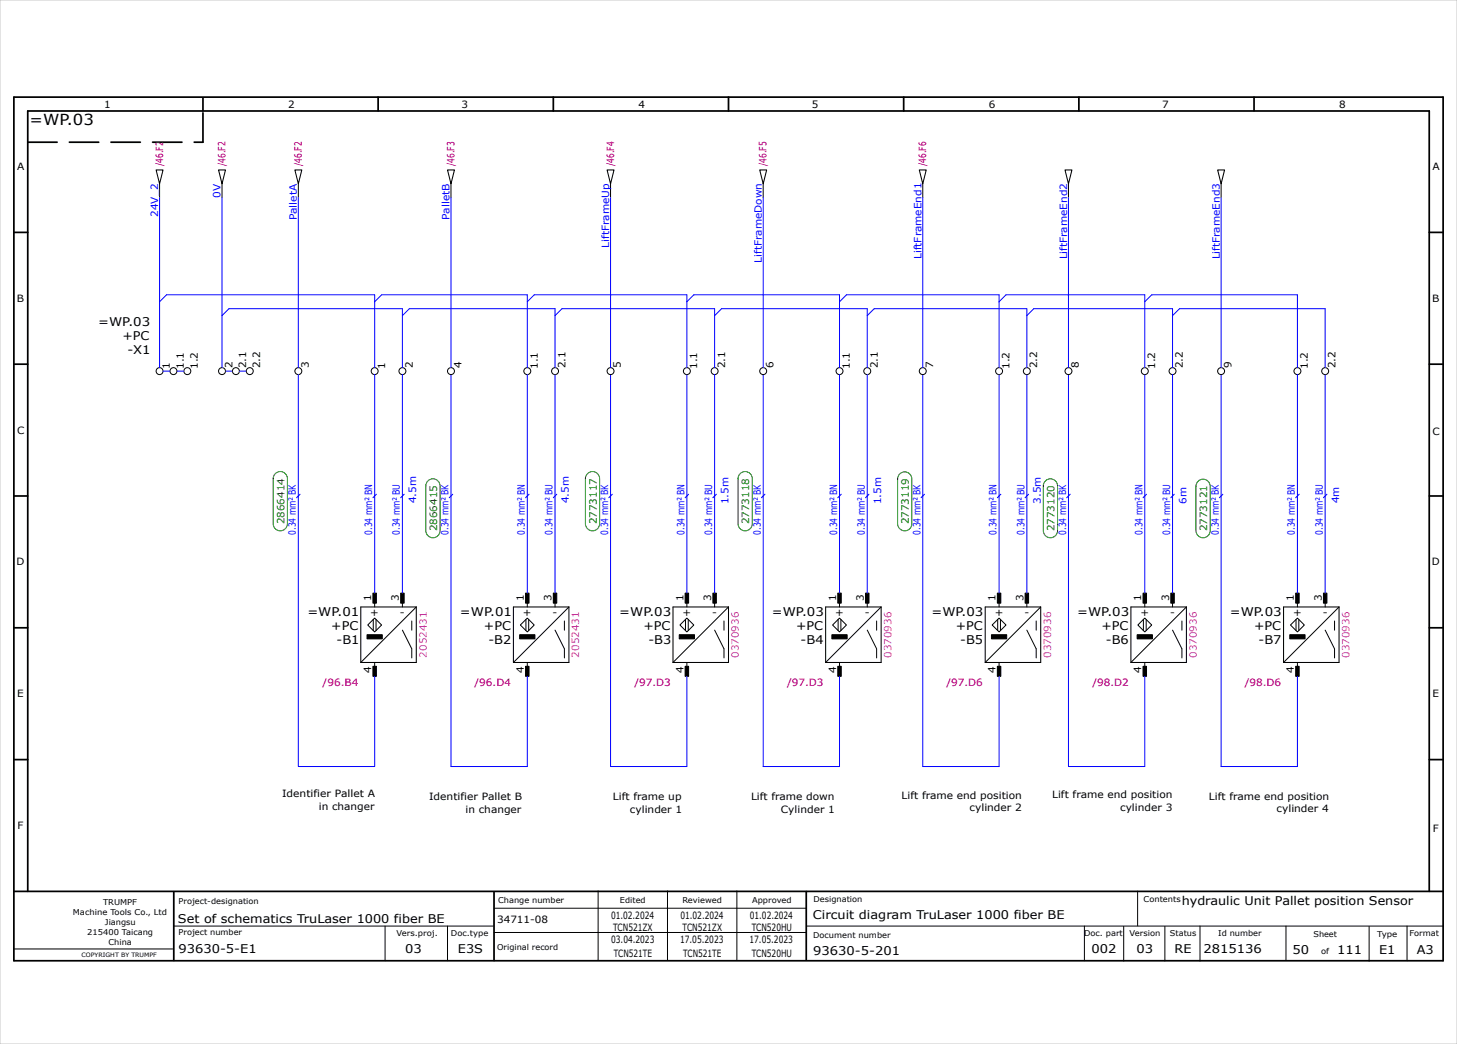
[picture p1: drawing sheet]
<svg xmlns="http://www.w3.org/2000/svg" width="420mm" height="301mm" viewBox="0 0 420 301" stroke-linecap="round" stroke-linejoin="round" font-family="sans-serif">
<g fill="none" stroke="#000" stroke-width=".5">
<path d="M4 28h412v249h-412zM58.5 28.2v3.8M109 28v4M159.5 28v4M210 28v4M260.5 28v4M311 28v4M361.5 28v4M4 67h4M412 67h4M4 105h4M412 105h4"/>
<path d="M4 143h4M412 143h4M4 181h4M412 181h4M4 219h4M412 219h4M4 257h412M8 257v-225h404v225M50.1 257.1v19.8M142.4 257.2v19.8M232.4 257.1v19.7"/>
</g>
<g fill="none" stroke="#000" stroke-width=".29">
<path d="M46 53v4M64 53v4M86 53v4M130 53v4M176 53v4M220 53v4M266 53v4M308 53v4M352 53v4M107.6 178.6v3.2M108 173v2M108.4 178.6v3.2"/>
<path d="M116 173v2M118.7 179v2.7M120 175l-16 16M151.6 178.6v3.2M152 173v2M152.4 178.6v3.2M160 173v2M162.7 179v2.7M164 175l-16 16M197.6 178.6v3.2M198 178.2l2 2-2 2-2-2zM198 173v2"/>
<path d="M198.4 178.6v3.2M206 173v2M208.7 179v2.7M210 175l-16 16M241.6 178.6v3.2M242 178.2l2 2-2 2-2-2zM242 173v2M242.4 178.6v3.2M250 173v2M252.7 179v2.7M254 175l-16 16M287.6 178.6v3.2"/>
<path d="M288 173v2M288.4 178.6v3.2M296 173v2M298.7 179v2.7M300 175l-16 16M329.6 178.6v3.2M330 178.2l2 2-2 2-2-2zM330 173v2M330.4 178.6v3.2M338 173v2M340.7 179v2.7M342 175l-16 16"/>
<path d="M373.6 178.6v3.2M374 173v2M374.4 178.6v3.2M382 173v2M384.7 179v2.7M386 175l-16 16M106 180.2l2-2 2 2-2 2zM108 191v2M116 181.7l2.7 5.3v2.7M150 180.2l2-2 2 2-2 2zM152 191v2M160 181.7l2.7 5.3"/>
<path d="M162.7 187v2.7M198 191v2M206 181.7l2.7 5.3v2.7M242 191v2M250 181.7l2.7 5.3M252.7 187v2.7M286 180.2l2-2 2 2-2 2zM288 191v2M296 181.7l2.7 5.3M298.7 187v2.7M330 191v2M338 181.7l2.7 5.3"/>
<path d="M340.7 187v2.7M372 180.2l2-2 2 2-2 2zM374 191v2M382 181.7l2.7 5.3v2.7M172.4 256.9v20M192.4 256.9v20M212.4 256.9v20M327.9 256.9v10M4.1 273.6h45.7M50.1 267h92.2M111 267v10M129 267v10"/>
<path d="M142.4 261.9h90M142.4 268.9h90M232.5 267h183.5M312.6 267v10M323.9 267.1v10M335.8 267.1v10M345.9 267v10.1M370.7 267v9.8M394.7 267.1v10M405.6 267v10"/>
<circle cx="46" cy="107" r="1"/>
<circle cx="50" cy="107" r="1"/>
<circle cx="54" cy="107" r="1"/>
<circle cx="64" cy="107" r="1"/>
<circle cx="68" cy="107" r="1"/>
<circle cx="72" cy="107" r="1"/>
<circle cx="86" cy="107" r="1"/>
<circle cx="108" cy="107" r="1"/>
<circle cx="116" cy="107" r="1"/>
<circle cx="130" cy="107" r="1"/>
<circle cx="152" cy="107" r="1"/>
<circle cx="160" cy="107" r="1"/>
<circle cx="176" cy="107" r="1"/>
<circle cx="198" cy="107" r="1"/>
<circle cx="206" cy="107" r="1"/>
<circle cx="220" cy="107" r="1"/>
<circle cx="242" cy="107" r="1"/>
<circle cx="250" cy="107" r="1"/>
<circle cx="266" cy="107" r="1"/>
<circle cx="288" cy="107" r="1"/>
<circle cx="296" cy="107" r="1"/>
<circle cx="308" cy="107" r="1"/>
<circle cx="330" cy="107" r="1"/>
<circle cx="338" cy="107" r="1"/>
<circle cx="352" cy="107" r="1"/>
<circle cx="374" cy="107" r="1"/>
<circle cx="382" cy="107" r="1"/>
</g>
<path d="M8 41h50.5M58.5 41v-8.8" fill="none" stroke="#000" stroke-width=".5" stroke-dasharray="8.5 3.5"/>
<path d="M0 0h420v301h-420z" fill="none" stroke="#c9c9c9" stroke-width=".29"/>
<g fill="none" stroke="#000" stroke-width=".3">
<path d="M45 49h2l-1 4zM63 49h2l-1 4zM85 49h2l-1 4zM129 49h2l-1 4zM175 49h2l-1 4zM219 49h2l-1 4zM265 49h2l-1 4zM307 49h2l-1 4zM351 49h2l-1 4zM104 175h16v16h-16zM148 175h16v16h-16zM194 175h16v16h-16z"/>
<path d="M238 175h16v16h-16zM284 175h16v16h-16zM326 175h16v16h-16zM370 175h16v16h-16z"/>
</g>
<g fill="#000" stroke="#000" stroke-width=".29">
<path d="M107.5 171h1v2.9h-1z" fill-rule="evenodd"/>
<path d="M115.5 171h1v2.9h-1z" fill-rule="evenodd"/>
<path d="M151.5 171h1v2.9h-1z" fill-rule="evenodd"/>
<path d="M159.5 171h1v2.9h-1z" fill-rule="evenodd"/>
<path d="M197.5 171h1v2.9h-1z" fill-rule="evenodd"/>
<path d="M205.5 171h1v2.9h-1z" fill-rule="evenodd"/>
<path d="M241.5 171h1v2.9h-1z" fill-rule="evenodd"/>
<path d="M249.5 171h1v2.9h-1z" fill-rule="evenodd"/>
<path d="M287.5 171h1v2.9h-1z" fill-rule="evenodd"/>
<path d="M295.5 171h1v2.9h-1z" fill-rule="evenodd"/>
<path d="M329.5 171h1v2.9h-1z" fill-rule="evenodd"/>
<path d="M337.5 171h1v2.9h-1z" fill-rule="evenodd"/>
<path d="M373.5 171h1v2.9h-1z" fill-rule="evenodd"/>
<path d="M381.5 171h1v2.9h-1z" fill-rule="evenodd"/>
<path d="M105.8 183h4.4v1.2h-4.4z" fill-rule="evenodd"/>
<path d="M107.5 192.1h1v2.9h-1z" fill-rule="evenodd"/>
<path d="M149.8 183h4.4v1.2h-4.4z" fill-rule="evenodd"/>
<path d="M151.5 192.1h1v2.9h-1z" fill-rule="evenodd"/>
<path d="M195.8 183h4.4v1.2h-4.4z" fill-rule="evenodd"/>
<path d="M197.5 192.1h1v2.9h-1z" fill-rule="evenodd"/>
<path d="M239.8 183h4.4v1.2h-4.4z" fill-rule="evenodd"/>
<path d="M241.5 192.1h1v2.9h-1z" fill-rule="evenodd"/>
<path d="M285.8 183h4.4v1.2h-4.4z" fill-rule="evenodd"/>
<path d="M287.5 192.1h1v2.9h-1z" fill-rule="evenodd"/>
<path d="M327.8 183h4.4v1.2h-4.4z" fill-rule="evenodd"/>
<path d="M329.5 192.1h1v2.9h-1z" fill-rule="evenodd"/>
<path d="M371.8 183h4.4v1.2h-4.4z" fill-rule="evenodd"/>
<path d="M373.5 192.1h1v2.9h-1z" fill-rule="evenodd"/>
</g>
<g fill="none" stroke="#00f" stroke-width=".29">
<path d="M46 57v49M64 57v49M86 57v49M130 57v49M176 57v49M220 57v49M266 57v49M308 57v49M352 57v49M46 87l2-2h60v21M64 91l2-2h50v17M108 87l2-2h42v21"/>
<path d="M116 91l2-2h42v17M152 87l2-2h44v21M160 91l2-2h44v17M198 87l2-2h42v21M206 91l2-2h42v17M242 87l2-2h44v21M250 91l2-2h44v17M288 87l2-2h40v21M296 91l2-2h40v17M330 87l2-2h42v21M338 91l2-2h42v17M47 107h2"/>
<path d="M51 107h2M65 107h2M69 107h2M86 108v113h22v-26M108 108v63M116 108v63M130 108v113h22v-26M152 108v63M160 108v63M176 108v113h22v-26M198 108v63M206 108v63"/>
<path d="M220 108v113h22v-26M242 108v63M250 108v63M266 108v113h22v-26M288 108v63M296 108v63M308 108v113h22v-26M330 108v63M338 108v63M352 108v113h22v-26M374 108v63M382 108v63"/>
</g>
<g fill="#fff" stroke="#008000" stroke-width=".29">
<path d="M79.4 136.6a2.05 2.05 0 0 1 2.2-.5 2.05 2.05 0 0 1 1.2 1.9v13a2.05 2.05 0 0 1-2 2 2.05 2.05 0 0 1-2.1-2v-13z" fill-rule="evenodd"/>
<path d="M123.4 138.7a2.05 2.05 0 0 1 2.2-.5 2.05 2.05 0 0 1 1.3 1.9v12.9a2.05 2.05 0 0 1-2.1 2 2.05 2.05 0 0 1-2-2v-12.9z" fill-rule="evenodd"/>
<path d="M169.4 136.6a2.05 2.05 0 0 1 2.2-.5 2.05 2.05 0 0 1 1.3 1.9v13a2.05 2.05 0 0 1-2.1 2 2.05 2.05 0 0 1-2.1-2v-13z" fill-rule="evenodd"/>
<path d="M213.4 136.6a2.05 2.05 0 0 1 2.2-.5 2.05 2.05 0 0 1 1.3 1.9v13a2.05 2.05 0 0 1-2.1 2 2.05 2.05 0 0 1-2-2v-13z" fill-rule="evenodd"/>
<path d="M259.4 136.7a2.05 2.05 0 0 1 2.2-.5 2.05 2.05 0 0 1 1.3 1.9v12.9a2.05 2.05 0 0 1-2.1 2 2.05 2.05 0 0 1-2-2v-12.9z" fill-rule="evenodd"/>
<path d="M301.4 138.7a2.05 2.05 0 0 1 2.2-.5 2.05 2.05 0 0 1 1.3 1.9v12.9a2.05 2.05 0 0 1-2.1 2 2.05 2.05 0 0 1-2-2v-12.9z" fill-rule="evenodd"/>
<path d="M345.4 138.8a2.05 2.05 0 0 1 2.2-.5 2.05 2.05 0 0 1 1.2 1.9v12.8a2.05 2.05 0 0 1-2 2 2.05 2.05 0 0 1-2.1-2v-12.8z" fill-rule="evenodd"/>
</g>
<g fill="none" stroke="#00f" stroke-width=".3">
<path d="M86.5 142.5l-1 1M108.5 142.5l-1 1M116.5 142.5l-1 1M130.5 142.5l-1 1M152.5 142.5l-1 1M160.5 142.5l-1 1M176.5 142.5l-1 1M198.5 142.5l-1 1M206.5 142.5l-1 1M220.5 142.5l-1 1M242.5 142.5l-1 1M250.5 142.5l-1 1"/>
<path d="M266.5 142.5l-1 1M288.5 142.5l-1 1M296.5 142.5l-1 1M308.5 142.5l-1 1M330.5 142.5l-1 1M338.5 142.5l-1 1M352.5 142.5l-1 1M374.5 142.5l-1 1M382.5 142.5l-1 1"/>
</g>
<text font-size="4.4" x="8.5" y="36">=WP.03</text>
<g font-size="3.5">
<text x="28.3" y="94">=WP.03</text>
<text x="35.3" y="98">+PC</text>
<text x="36.8" y="102">-X1</text>
<text x="88.6" y="177.7">=WP.01</text>
<text x="132.6" y="177.7">=WP.01</text>
<text x="178.5" y="177.7">=WP.03</text>
<text x="222.5" y="177.7">=WP.03</text>
<text x="268.5" y="177.7">=WP.03</text>
<text x="310.5" y="177.7">=WP.03</text>
<text x="354.5" y="177.7">=WP.03</text>
<text x="95.5" y="181.7">+PC</text>
<text x="97" y="185.7">-B1</text>
<text x="139.5" y="181.7">+PC</text>
<text x="140.8" y="185.7">-B2</text>
<text x="185.5" y="181.7">+PC</text>
<text x="186.9" y="185.7">-B3</text>
<text x="229.5" y="181.7">+PC</text>
<text x="230.8" y="185.7">-B4</text>
<text x="275.5" y="181.7">+PC</text>
<text x="276.8" y="185.7">-B5</text>
<text x="317.5" y="181.7">+PC</text>
<text x="318.8" y="185.7">-B6</text>
<text x="361.5" y="181.7">+PC</text>
<text x="362.8" y="185.7">-B7</text>
<text x="340.7" y="261">hydraulic Unit Pallet position Sensor</text>
<text x="51.3" y="266">Set of schematics TruLaser 1000 fiber BE</text>
<text x="234.3" y="265">Circuit diagram TruLaser 1000 fiber BE</text>
<text x="51.5" y="274.7">93630-5-E1</text>
<text x="116.8" y="274.9">03</text>
<text x="132" y="274.9">E3S</text>
<text x="234.4" y="275.3">93630-5-201</text>
<text x="314.6" y="274.8">002</text>
<text x="327.6" y="274.9">03</text>
<text x="338.6" y="274.8">RE</text>
<text x="346.9" y="274.7">2815136</text>
<text x="372.6" y="275">50</text>
<text x="385.4" y="275">111</text>
<text x="397.6" y="275">E1</text>
<text x="408.4" y="275">A3</text>
</g>
<g font-size="2.9">
<text x="30" y="31">1</text>
<text x="83" y="31">2</text>
<text x="133.1" y="31">3</text>
<text x="184.1" y="31">4</text>
<text x="234.1" y="31">5</text>
<text x="285" y="31">6</text>
<text x="335" y="31">7</text>
<text x="386" y="31">8</text>
<text x="5" y="49">A</text>
<text x="413" y="49">A</text>
<text x="4.8" y="87">B</text>
<text x="412.8" y="87">B</text>
<text x="49" y="106.4" transform="rotate(-90 49 106.4)">1</text>
<text x="53" y="106.4" transform="rotate(-90 53 106.4)">1.1</text>
<text x="57" y="106.4" transform="rotate(-90 57 106.4)">1.2</text>
<text x="67" y="106.2" transform="rotate(-90 67 106.2)">2</text>
<text x="71" y="106.2" transform="rotate(-90 71 106.2)">2.1</text>
<text x="75" y="106.2" transform="rotate(-90 75 106.2)">2.2</text>
<text x="89" y="106.2" transform="rotate(-90 89 106.2)">3</text>
<text x="111" y="106.4" transform="rotate(-90 111 106.4)">1</text>
<text x="119" y="106.2" transform="rotate(-90 119 106.2)">2</text>
<text x="133" y="106.1" transform="rotate(-90 133 106.1)">4</text>
<text x="155" y="106.4" transform="rotate(-90 155 106.4)">1.1</text>
<text x="163" y="106.2" transform="rotate(-90 163 106.2)">2.1</text>
<text x="179" y="106.2" transform="rotate(-90 179 106.2)">5</text>
<text x="201" y="106.4" transform="rotate(-90 201 106.4)">1.1</text>
<text x="209" y="106.2" transform="rotate(-90 209 106.2)">2.1</text>
<text x="223" y="106.2" transform="rotate(-90 223 106.2)">6</text>
<text x="245" y="106.4" transform="rotate(-90 245 106.4)">1.1</text>
<text x="253" y="106.2" transform="rotate(-90 253 106.2)">2.1</text>
<text x="269" y="106.2" transform="rotate(-90 269 106.2)">7</text>
<text x="291" y="106.4" transform="rotate(-90 291 106.4)">1.2</text>
<text x="299" y="106.2" transform="rotate(-90 299 106.2)">2.2</text>
<text x="311" y="106.1" transform="rotate(-90 311 106.1)">8</text>
<text x="333" y="106.4" transform="rotate(-90 333 106.4)">1.2</text>
<text x="341" y="106.2" transform="rotate(-90 341 106.2)">2.2</text>
<text x="355" y="106.1" transform="rotate(-90 355 106.1)">9</text>
<text x="377" y="106.4" transform="rotate(-90 377 106.4)">1.2</text>
<text x="385" y="106.2" transform="rotate(-90 385 106.2)">2.2</text>
<text x="5" y="125">C</text>
<text x="413" y="125.5">C</text>
<text x="4.8" y="163">D</text>
<text x="412.7" y="163">D</text>
<text x="107" y="173.4" transform="rotate(-90 107 173.4)">1</text>
<text x="115" y="173.2" transform="rotate(-90 115 173.2)">3</text>
<text x="151" y="173.4" transform="rotate(-90 151 173.4)">1</text>
<text x="159" y="173.2" transform="rotate(-90 159 173.2)">3</text>
<text x="197" y="173.4" transform="rotate(-90 197 173.4)">1</text>
<text x="205" y="173.2" transform="rotate(-90 205 173.2)">3</text>
<text x="241" y="173.4" transform="rotate(-90 241 173.4)">1</text>
<text x="249" y="173.2" transform="rotate(-90 249 173.2)">3</text>
<text x="287" y="173.4" transform="rotate(-90 287 173.4)">1</text>
<text x="295" y="173.2" transform="rotate(-90 295 173.2)">3</text>
<text x="329" y="173.4" transform="rotate(-90 329 173.4)">1</text>
<text x="337" y="173.2" transform="rotate(-90 337 173.2)">3</text>
<text x="373" y="173.4" transform="rotate(-90 373 173.4)">1</text>
<text x="381" y="173.2" transform="rotate(-90 381 173.2)">3</text>
<text x="106.7" y="177.5">+</text>
<text x="115.3" y="177.5">-</text>
<text x="150.8" y="177.5">+</text>
<text x="159.3" y="177.5">-</text>
<text x="196.8" y="177.5">+</text>
<text x="205.3" y="177.5">-</text>
<text x="240.8" y="177.5">+</text>
<text x="249.3" y="177.5">-</text>
<text x="286.8" y="177.5">+</text>
<text x="295.3" y="177.5">-</text>
<text x="328.8" y="177.5">+</text>
<text x="337.3" y="177.5">-</text>
<text x="372.7" y="177.5">+</text>
<text x="381.3" y="177.5">-</text>
<text x="107" y="194.1" transform="rotate(-90 107 194.1)">4</text>
<text x="151" y="194.1" transform="rotate(-90 151 194.1)">4</text>
<text x="197" y="194.1" transform="rotate(-90 197 194.1)">4</text>
<text x="241" y="194.1" transform="rotate(-90 241 194.1)">4</text>
<text x="287" y="194.1" transform="rotate(-90 287 194.1)">4</text>
<text x="329" y="194.1" transform="rotate(-90 329 194.1)">4</text>
<text x="373" y="194.1" transform="rotate(-90 373 194.1)">4</text>
<text x="5" y="201">E</text>
<text x="413" y="201">E</text>
<text x="81.3" y="229.8">Identifier Pallet A</text>
<text x="91.9" y="233.4">in changer</text>
<text x="123.7" y="230.7">Identifier Pallet B</text>
<text x="176.7" y="230.7">Lift frame up</text>
<text x="216.5" y="230.7">Lift frame down</text>
<text x="259.9" y="230.3">Lift frame end position</text>
<text x="279.5" y="233.9">cylinder 2</text>
<text x="303.3" y="230.2">Lift frame end position</text>
<text x="322.9" y="233.8">cylinder 3</text>
<text x="348.5" y="230.6">Lift frame end position</text>
<text x="5.1" y="239">F</text>
<text x="134.2" y="234.3">in changer</text>
<text x="181.6" y="234.3">cylinder 1</text>
<text x="225.1" y="234.3">Cylinder 1</text>
<text x="368" y="234.2">cylinder 4</text>
<text x="413" y="240">F</text>
<text x="143.3" y="266">34711-08</text>
<text x="176.1" y="264.9">01.02.2024</text>
<text x="176.8" y="268.4">TCN521ZX</text>
<text x="196.1" y="264.9">01.02.2024</text>
<text x="196.8" y="268.4">TCN521ZX</text>
<text x="216.1" y="264.9">01.02.2024</text>
<text x="216.7" y="268.4">TCN520HU</text>
<text x="176.2" y="271.9">03.04.2023</text>
<text x="176.9" y="275.9">TCN521TE</text>
<text x="196" y="271.9">17.05.2023</text>
<text x="196.9" y="275.9">TCN521TE</text>
<text x="216" y="271.9">17.05.2023</text>
<text x="216.7" y="275.9">TCN520HU</text>
</g>
<g font-size="2.9" fill="#b60000">
<text x="47" y="47.9" transform="rotate(-90 47 47.9)">/46.F2</text>
<text x="65" y="47.9" transform="rotate(-90 65 47.9)">/46.F2</text>
<text x="87" y="47.9" transform="rotate(-90 87 47.9)">/46.F2</text>
<text x="131" y="47.9" transform="rotate(-90 131 47.9)">/46.F3</text>
<text x="177" y="47.9" transform="rotate(-90 177 47.9)">/46.F4</text>
<text x="221" y="47.9" transform="rotate(-90 221 47.9)">/46.F5</text>
<text x="267" y="47.9" transform="rotate(-90 267 47.9)">/46.F6</text>
<text x="93" y="197.7">/96.B4</text>
<text x="136.8" y="197.7">/96.D4</text>
<text x="182.9" y="197.7">/97.D3</text>
<text x="226.9" y="197.7">/97.D3</text>
<text x="272.8" y="197.7">/97.D6</text>
<text x="314.9" y="197.7">/98.D2</text>
<text x="358.8" y="197.7">/98.D6</text>
</g>
<g font-size="2.9" fill="#00f">
<text x="63.6" y="57" transform="rotate(-90 63.6 57)">0V</text>
<text x="45.6" y="62.5" transform="rotate(-90 45.6 62.5)">24V_2</text>
<text x="85.6" y="63.5" transform="rotate(-90 85.6 63.5)">PalletA</text>
<text x="129.6" y="63.4" transform="rotate(-90 129.6 63.4)">PalletB</text>
<text x="175.6" y="71.4" transform="rotate(-90 175.6 71.4)">LiftFrameUp</text>
<text x="219.6" y="75.7" transform="rotate(-90 219.6 75.7)">LiftFrameDown</text>
<text x="265.6" y="74.7" transform="rotate(-90 265.6 74.7)">LiftFrameEnd1</text>
<text x="307.6" y="74.8" transform="rotate(-90 307.6 74.8)">LiftFrameEnd2</text>
<text x="351.6" y="74.8" transform="rotate(-90 351.6 74.8)">LiftFrameEnd3</text>
<text x="120" y="145.1" transform="rotate(-90 120 145.1)">4.5m</text>
<text x="164" y="145.1" transform="rotate(-90 164 145.1)">4.5m</text>
<text x="210" y="145.4" transform="rotate(-90 210 145.4)">1.5m</text>
<text x="254" y="145.4" transform="rotate(-90 254 145.4)">1.5m</text>
<text x="300" y="145.2" transform="rotate(-90 300 145.2)">3.5m</text>
<text x="342" y="145.2" transform="rotate(-90 342 145.2)">6m</text>
<text x="386" y="145.1" transform="rotate(-90 386 145.1)">4m</text>
<text x="85.3" y="154.2" transform="rotate(-90 85.3 154.2)">0.34 mm² BK</text>
<text x="107.3" y="154.2" transform="rotate(-90 107.3 154.2)">0.34 mm² BN</text>
<text x="115.3" y="154.2" transform="rotate(-90 115.3 154.2)">0.34 mm² BU</text>
<text x="129.3" y="154.2" transform="rotate(-90 129.3 154.2)">0.34 mm² BK</text>
<text x="151.3" y="154.2" transform="rotate(-90 151.3 154.2)">0.34 mm² BN</text>
<text x="159.3" y="154.2" transform="rotate(-90 159.3 154.2)">0.34 mm² BU</text>
<text x="175.3" y="154.2" transform="rotate(-90 175.3 154.2)">0.34 mm² BK</text>
<text x="197.3" y="154.2" transform="rotate(-90 197.3 154.2)">0.34 mm² BN</text>
<text x="205.3" y="154.2" transform="rotate(-90 205.3 154.2)">0.34 mm² BU</text>
<text x="219.3" y="154.2" transform="rotate(-90 219.3 154.2)">0.34 mm² BK</text>
<text x="241.3" y="154.2" transform="rotate(-90 241.3 154.2)">0.34 mm² BN</text>
<text x="249.3" y="154.2" transform="rotate(-90 249.3 154.2)">0.34 mm² BU</text>
<text x="265.3" y="154.2" transform="rotate(-90 265.3 154.2)">0.34 mm² BK</text>
<text x="287.3" y="154.2" transform="rotate(-90 287.3 154.2)">0.34 mm² BN</text>
<text x="295.3" y="154.2" transform="rotate(-90 295.3 154.2)">0.34 mm² BU</text>
<text x="307.3" y="154.2" transform="rotate(-90 307.3 154.2)">0.34 mm² BK</text>
<text x="329.3" y="154.2" transform="rotate(-90 329.3 154.2)">0.34 mm² BN</text>
<text x="337.3" y="154.2" transform="rotate(-90 337.3 154.2)">0.34 mm² BU</text>
<text x="351.3" y="154.2" transform="rotate(-90 351.3 154.2)">0.34 mm² BK</text>
<text x="373.3" y="154.2" transform="rotate(-90 373.3 154.2)">0.34 mm² BN</text>
<text x="381.3" y="154.2" transform="rotate(-90 381.3 154.2)">0.34 mm² BU</text>
</g>
<g font-size="2.9" fill="#008000">
<text x="82" y="151.2" transform="rotate(-90 82 151.2)">2866414</text>
<text x="126" y="153.2" transform="rotate(-90 126 153.2)">2866415</text>
<text x="172" y="151.2" transform="rotate(-90 172 151.2)">2773117</text>
<text x="216" y="151.2" transform="rotate(-90 216 151.2)">2773118</text>
<text x="262" y="151.2" transform="rotate(-90 262 151.2)">2773119</text>
<text x="304" y="153.2" transform="rotate(-90 304 153.2)">2773120</text>
<text x="348" y="153.2" transform="rotate(-90 348 153.2)">2773121</text>
</g>
<g font-size="2.9" fill="#f0f">
<text x="123" y="189.6" transform="rotate(-90 123 189.6)">2052431</text>
<text x="167" y="189.6" transform="rotate(-90 167 189.6)">2052431</text>
<text x="213" y="189.7" transform="rotate(-90 213 189.7)">0370936</text>
<text x="257" y="189.7" transform="rotate(-90 257 189.7)">0370936</text>
<text x="303" y="189.7" transform="rotate(-90 303 189.7)">0370936</text>
<text x="345" y="189.7" transform="rotate(-90 345 189.7)">0370936</text>
<text x="389" y="189.7" transform="rotate(-90 389 189.7)">0370936</text>
</g>
<g font-size="2.3">
<text x="21" y="263.8">Machine Tools Co., Ltd</text>
<text x="29.7" y="260.8">TRUMPF</text>
<text x="51.5" y="260.7">Project-designation</text>
<text x="143.6" y="260.4">Change number</text>
<text x="178.7" y="260.4">Edited</text>
<text x="196.7" y="260.4">Reviewed</text>
<text x="216.8" y="260.4">Approved</text>
<text x="234.5" y="260.2">Designation</text>
<text x="329.7" y="260.1">Contents</text>
<text x="25.2" y="269.6">215400 Taicang</text>
<text x="30.3" y="266.7">Jiangsu</text>
<text x="51.5" y="269.7">Project number</text>
<text x="114.3" y="269.9">Vers.proj.</text>
<text x="130" y="269.9">Doc.type</text>
<text x="312.5" y="269.8">Doc. part</text>
<text x="325.6" y="269.9">Version</text>
<text x="337.3" y="269.8">Status</text>
<text x="351.2" y="269.8">Id number</text>
<text x="406.4" y="270">Format</text>
<text x="31.3" y="272.5">China</text>
<text x="143.3" y="273.9">Original record</text>
<text x="234.4" y="270.3">Document number</text>
<text x="378.6" y="270">Sheet</text>
<text x="380.8" y="275">of</text>
<text x="397" y="270">Type</text>
</g>
<text font-size="1.7" x="23.5" y="275.8">COPYRIGHT BY TRUMPF</text>
</svg>
